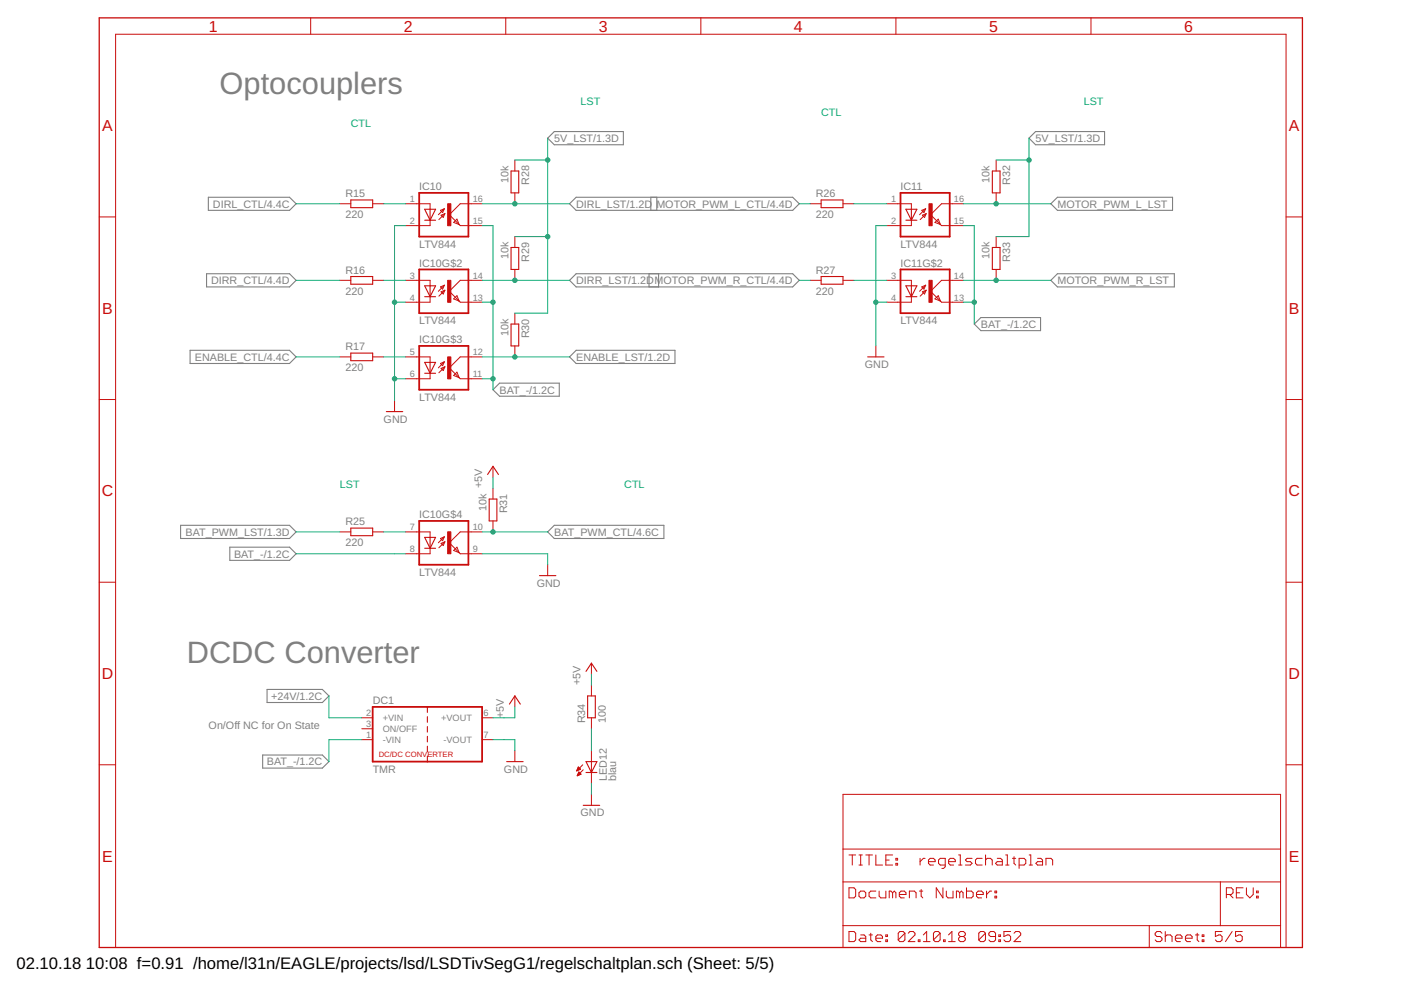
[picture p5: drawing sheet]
<svg xmlns="http://www.w3.org/2000/svg" width="297mm" height="210mm" viewBox="0 0 297 210" stroke-linecap="round" stroke-linejoin="round" font-family="sans-serif">
<g fill="none" stroke="#808080" stroke-width=".23">
<path d="M116.1 29.3l1.4-1.4h14.7v2.8h-14.7zM218.2 29.3l1.4-1.4h14.6v2.8h-14.6zM43.8 58h17.6l1.4 1.4-1.4 1.4h-17.6zM44.2 41.8h17.2l1.4 1.4-1.4 1.4h-17.2zM120.8 43.2l1.4-1.4h45.9l1.4 1.4-1.4 1.4h-45.9zM120.8 59.4l1.4-1.4h45.9l1.4 1.4-1.4 1.4h-45.9zM137.6 58v2.8M138 41.8v2.8M139.3 41.8v2.8M139.6 58v2.8M222.8 43.2l1.4-1.4h24.4v2.8h-24.4zM222.8 59.4l1.4-1.4h24.8v2.8h-24.8z"/>
<path d="M40.3 74.3h21.1l1.4 1.4-1.4 1.4h-21.1zM120.8 75.7l1.4-1.4h20.9v2.8h-20.9zM206.6 68.7l1.4-1.4h12.6v2.8h-12.6zM104.5 82.6l1.4-1.4h12.7v2.8h-12.7zM38.3 111.4h23.1l1.4 1.4-1.4 1.4h-23.1zM48.7 116h12.7l1.4 1.4-1.4 1.4h-12.7zM116.1 112.8l1.4-1.4h23.3v2.8h-23.3zM56.6 146.2h11.7l1.4 1.4-1.4 1.3h-11.7zM55.7 160.1h12.6l1.4 1.4-1.4 1.4h-12.6z"/>
</g>
<g fill="none" stroke="#c90d0c" stroke-width=".21">
<path d="M65.9 3.8v3.5M107.2 3.8v3.5M148.6 3.8v3.5M189.9 3.8v3.5M231.3 3.8v3.5M109.2 33.9v2.4M211.2 33.9v2.4M21 46h3.5M72.1 43.2h2.3M72.1 59.4h2.3M79 43.2h2.3M79 59.4h2.3"/>
<path d="M86 43.2h5.2v1.2M86 59.4h5.2v1.2M91.2 46.7v1.1h-5.2M93.4 44.6l.8-.3-.3 .8zM93.5 45.6l.8-.3-.3 .8zM94.2 44.3l-1.3 1.2M94.3 45.3l-1.3 1.3M96.2 47.2l.7-.7 .4 1.1zM97.3 47.6l.3 .2h4.6M102.2 43.2h-4.6l-2.4 2.3 2.1 2.1M102.2 59.4h-4.6l-2.4 2.4 2.1 2M109.2 40.9v2.3"/>
<path d="M109.2 50.2v2.3M109.2 57.1v2.3M171.8 43.2h2.3M171.8 59.4h2.3M178.7 43.2h2.4M178.7 59.4h2.4M188 43.2h5.2v1.2M188 59.4h5.2v1.2M193.2 46.7v1.1h-5.2M195.4 44.6l.9-.3-.4 .8zM195.6 45.6l.8-.3-.4 .8zM196.3 44.3l-1.3 1.2"/>
<path d="M196.4 45.3l-1.3 1.3M198.2 47.2l.7-.7 .5 1.1zM199.4 47.6l.2 .2h4.7M204.3 43.2h-4.7l-2.3 2.3 2.1 2.1M204.3 59.4h-4.7l-2.3 2.4 2.1 2M211.2 40.9v2.3M211.2 50.2v2.3M211.2 57.1v2.3M272.7 46h3.4M72.1 75.7h2.3M79 75.7h2.3M86 75.7h5.2v1.1"/>
<path d="M91.2 62.9v1.2h-5.2M91.2 79.1v1.2h-5.2M93.4 60.8l.8-.3-.3 .8zM93.4 77.1l.8-.4-.3 .8zM93.5 61.9l.8-.4-.3 .8zM93.5 78.1l.8-.3-.3 .8zM94.2 60.5l-1.3 1.3M94.2 76.7l-1.3 1.3M94.3 61.5l-1.3 1.3M94.3 77.8l-1.3 1.2M96.2 63.4l.7-.7 .4 1.1zM96.2 79.6l.7-.7 .4 1.2z"/>
<path d="M97.3 63.8l.3 .3h4.6M102.2 75.7h-4.6l-2.4 2.3 2.1 2.1M109.2 66.4v2.3M109.2 73.3v2.4M185.7 73.3v2.4M193.2 62.9v1.2h-5.2M195.4 60.8l.9-.3-.4 .8zM195.6 61.9l.8-.4-.4 .8zM196.3 60.5l-1.3 1.3M196.4 61.5l-1.3 1.3M198.2 63.4l.7-.7 .5 1.1zM199.4 63.8l.2 .3h4.7"/>
<path d="M21 84.7h3.5M83.7 84.9v2.4M97.3 80.1l.3 .2h4.6M104.5 98.9v2.3M272.7 84.7h3.4M72.1 112.8h2.3M79 112.8h2.3M86 112.8h5.2v1.1M91.2 116.2v1.2h-5.2M93.4 114.2l.8-.4-.3 .8zM93.5 115.2l.8-.3-.3 .8zM94.2 113.8l-1.3 1.3"/>
<path d="M94.3 114.9l-1.3 1.2M96.9 116l.4 1.2-1.1-.5zM102.2 112.8h-4.6l-2.4 2.3 2.4 2.3h4.6M104.5 103.5v2.3M104.5 110.4v2.4M116.1 119.7v2.3M21 123.4h3.5M272.7 123.4h3.4M76.7 152.2h2.3M76.7 156.8h2.3M76.7 154.5h2.3M102.2 152.2h2.3"/>
<path d="M102.2 156.8h2.3M109.2 147.6v2.3M109.2 159.2v2.3M125.4 140.6v2.3M125.4 145.2v2.4M125.4 152.2v2.3M125.4 159.2v6.9M21 162.2h3.5M122.3 163.4h.1M122.3 163.3h.3M122.4 163.2h.4M122.4 163.1h.7"/>
<path d="M122.4 164.4h.2M122.5 163h.5M122.5 164.3h.4M122.5 162.9h.4M122.5 164.2h.6M122.6 162.8h.2M122.6 164.1h.5M122.6 162.7h.1M122.6 164h.4M122.7 163.9h.2M122.7 163.7h.1M122.7 163.7l.5 .4-.8 .4z"/>
<path d="M123.1 163.1l-.5-.5-.3 .8M123.1 163.1l-.8 .3M123.5 162.2l-1.2 1.2M123.7 163.2l-1.3 1.3M125.4 168.4v2.4M178.7 168.4h92.8v32.5h-92.8zM272.7 162.2h3.4M178.7 187h92.8M178.7 196.3h92.8M178.7 180h92.8M180 188.2h1.1l.3 .4v1.4l-.3 .4h-1.1zM180 197.5h1.1l.3 .4v1.4l-.3 .3h-1.1z"/>
<path d="M180 181.3h1.4M180.7 181.3v2.1M182.1 189.3l.4-.4h.7l.4 .4v.7l-.4 .4h-.7l-.4-.4zM182.1 181.3h.7M182.1 183.4h.7M182.5 198.2h.7l.4 .4v1h-1.1l-.4-.3 .4-.4h1.1M182.5 181.3v2.1M183.6 181.3h1.4M184.3 198.2h.7M184.3 181.3v2.1M184.6 197.9v1.4l.4 .3M185.7 198.9h1.4v-.3l-.3-.4h-.8l-.3 .4v.7l.3 .3h.8"/>
<path d="M185.7 181.3v2.1h1.4M185.7 188.9h-1.1l-.3 .4v.7l.3 .4h1.1M186.4 188.9v1.1l.4 .4h1v-1.5M187.8 199.3h.4v.3h-.4zM187.8 198.2h.4v.4h-.4zM187.8 182.4h.7M189.3 189.3l.3-.4 .3 .4v1.1M189.3 181.3h-1.5v2.1h1.5M189.3 189.3l-.4-.4h-.4v1.5M189.3 189.3v1.1M189.9 182h.4v.4h-.4zM189.9 183h.4v.4h-.4z"/>
<path d="M190.7 189.7h1.4v-.4l-.4-.4h-.7l-.3 .4v.7l.3 .4h.7M191.9 197.9v1.4l-.4 .3h-.7l-.4-.3M191.9 197.9l-.4-.4h-.7l-.4 .4v1.4M191.9 197.9l-1.5 1.4M192.6 197.9l.3-.4h.7l.4 .4v.3l-1.4 1.4h1.4M192.8 190.4v-1.5h1.1l.3 .4v1.1M194.7 199.3h.4v.3h-.4zM194.9 188.9h.7M195.1 182v1.4M195.3 188.6v1.4l.3 .4M195.8 199.6h1.4M195.8 198.2l.7-.7v2.1"/>
<path d="M196.1 182h-.3l-.7 .7M196.8 182.7h1.5v-.3l-.4-.4h-.7l-.4 .4v.6l.4 .4h.7M199.3 197.9v1.4l-.3 .3h-.7l-.4-.3M199.3 197.9l-.3-.4h-.7l-.4 .4v1.4M199.3 197.9l-1.4 1.4M199.9 188.2v2.2l-1.4-2.2v2.2M200 199.3h.4v.3h-.4zM200.4 183.4h-1.1l-.3-.4v-.6l.3-.4h1.1v1.8l-.4 .3h-.3M200.6 188.9v1.1l.4 .4h1.1v-1.5M201.1 199.6h1.4M201.1 198.2l.7-.7v2.1M201.1 182.7h1.4v-.3l-.3-.4h-.7l-.4 .4v.6l.4 .4h.7"/>
<path d="M203.2 181.3h.4v2.1M203.2 183.4h.8M203.5 189.3l-.4-.4h-.3v1.5M203.5 189.3v1.1M203.5 189.3l.3-.4 .4 .4v1.1M203.6 198.6l-.4 .3v.4l.4 .3h.7l.4-.3v-.4l-.4-.3M203.6 198.6l-.4-.4v-.3l.4-.4h.7l.4 .4v.3l-.4 .4M203.6 198.6h.7M204.9 188.2v2.2h1.1l.3-.4v-.7l-.3-.4h-1.1M206.1 182h-1.1l-.3 .4 .3 .3h.7l.4 .3-.4 .4h-1M207 189.7h1.5v-.4l-.4-.4h-.7l-.4 .4v.7l.4 .4h.7M208.2 182h-1l-.4 .4v.6l.4 .4h1"/>
<path d="M208.9 197.9v1.4l-.3 .3h-.7l-.4-.3M208.9 197.9l-.3-.4h-.7l-.4 .4v1.4M208.9 197.9l-1.4 1.4M209 181.3v2.1M209 182.4l.3-.4h.7l.4 .4v1M209.2 188.9v1.5M210.2 188.9h-.3l-.7 .8M210.9 190h.4v.4h-.4zM210.9 188.9h.4v.4h-.4zM211.1 198.6h-1.1l-.3-.4v-.3l.3-.4h.7l.4 .4v1.4l-.4 .3h-.7l-.3-.3M211.4 182h.8l.3 .4v1h-1.1l-.3-.4 .3-.3h1.1M211.8 199.3h.3v.3h-.3z"/>
<path d="M211.8 198.2h.3v.4h-.3zM213.2 181.3h.4v2.1M213.2 183.4h.7M214.3 197.5h-1.4v1.1l.7-.4h.3l.4 .4v.7l-.4 .3h-.7l-.3-.3M214.7 182h.6M215 181.6v1.4l.3 .4M215 197.9l.3-.4h.7l.4 .4v.3l-1.4 1.4h1.4M216.1 183.4h1l.4-.4v-.6l-.4-.4h-1v2.1M218.2 181.3h.3v2.1M218.2 183.4h.7M220 182h.7l.3 .4v1h-1l-.4-.4 .4-.3h1M221.8 183.4v-1.4h1l.4 .4v1"/>
<path d="M243.7 196.3v4.6M246.4 197.9l-.4-.4h-.7l-.4 .4v.3l.4 .4h.7l.4 .3v.4l-.4 .3h-.7l-.4-.3M247.1 198.6l.3-.4h.7l.4 .4v1M247.1 197.5v2.1M249.2 198.9h1.4v-.3l-.3-.4h-.7l-.4 .4v.7l.4 .3h.7M251.3 198.9h1.5v-.3l-.4-.4h-.7l-.4 .4v.7l.4 .3h.7M253.5 198.2h.7M253.8 197.9v1.4l.4 .3M254.9 199.3h.3v.3h-.3zM254.9 198.2h.3v.4h-.3zM258.7 187v9.3M259.1 197.5h-1.4v1.1l.7-.4h.3l.4 .4v.7l-.4 .3h-.7l-.3-.3"/>
<path d="M260 189.7h1.1l.3-.4v-.7l-.3-.4h-1.1v2.2M260.7 189.7l.7 .7M261.2 197.5l-1.4 2.1M262.1 189.3h.7M263.4 197.5h-1.4v1.1l.7-.4h.3l.4 .4v.7l-.4 .3h-.7l-.3-.3M263.6 188.2h-1.5v2.2h1.5M264.3 188.2v1.5l.7 .7 .7-.7v-1.5M266.4 190h.4v.4h-.4zM266.4 188.9h.4v.4h-.4zM24.5 200.9v-193.6h248.2v193.6"/>
</g>
<g fill="none" stroke="#c90d0c" stroke-width=".23">
<path d="M108.4 36.3h1.6v4.6h-1.6zM210.4 36.3h1.6v4.6h-1.6zM74.4 42.4h4.6v1.6h-4.6zM74.4 58.6h4.6v1.7h-4.6zM90 44.4h2.4l-1.2 2.3zM90 46.7h2.4M91.2 44.4v2.3M108.4 52.5h1.6v4.6h-1.6zM174.1 42.4h4.6v1.6h-4.6zM174.1 58.6h4.6v1.7h-4.6zM192.1 46.7h2.3M192.1 44.4h2.3l-1.2 2.3z"/>
<path d="M193.2 44.4v2.3M210.4 52.5h1.6v4.6h-1.6zM74.4 74.9h4.6v1.6h-4.6zM90 60.6h2.4l-1.2 2.3zM90 62.9h2.4M90 76.8h2.4l-1.2 2.3zM90 79.1h2.4M91.2 60.6v2.3M91.2 76.8v2.3M108.4 68.7h1.6v4.6h-1.6zM184 75.7h3.4M192.1 62.9h2.3"/>
<path d="M192.1 60.6h2.3l-1.2 2.3zM193.2 60.6v2.3M81.9 87.3h3.5M74.4 112h4.6v1.6h-4.6zM90 113.9h2.4l-1.2 2.3zM90 116.2h2.4M91.2 113.9v2.3M103.4 100.6l1.1-1.7 1.2 1.7M103.7 105.8h1.6v4.6h-1.6zM114.4 122h3.5M90.6 149.9v1.1M90.6 152v1.1"/>
<path d="M90.6 154.1v1.1M90.6 156.1v1.2M90.6 158.2v1.2M108 149.3l1.2-1.7 1.1 1.7M124.2 142.3l1.2-1.7 1.2 1.7M124.6 147.6h1.6v4.6h-1.6zM90.6 160.3v1.2M107.4 161.5h3.5M123.7 170.8h3.4M124.2 161.5h2.4l-1.2 2.3zM124.2 163.8h2.4"/>
</g>
<path d="M88.9 40.9h10.4v9.3h-10.4zM88.9 57.1h10.4v9.3h-10.4zM190.9 40.9h10.5v9.3h-10.5zM190.9 57.1h10.5v9.3h-10.5zM88.9 73.3h10.4v9.3h-10.4zM88.9 110.4h10.4v9.3h-10.4zM79 149.9h23.2v11.6h-23.2z" fill="none" stroke="#c90d0c" stroke-width=".38"/>
<g fill="#c90d0c" stroke="#c90d0c" stroke-width=".21">
<path d="M94.9 43.2h.7v4.7h-.7z"/>
<path d="M94.9 59.4h.7v4.7h-.7z"/>
<path d="M94.9 75.7h.7v4.6h-.7z"/>
<path d="M94.9 112.8h.7v4.6h-.7z"/>
<path d="M197 43.2h.6v4.7h-.6z"/>
<path d="M197 59.4h.6v4.7h-.6z"/>
</g>
<path d="M21 3.8h255.1v197.1h-255.1z" fill="none" stroke="#c90d0c" stroke-width=".28"/>
<g fill="none" stroke="#0dab76" stroke-width=".21">
<path d="M109.2 33.9h6.9M116.1 29.3v37.1h-6.9M211.2 33.9h7M218.2 29.3v20.9h-7M62.8 43.2h9.3M62.8 59.4h9.3M81.3 43.2h4.7M81.3 59.4h4.7M86 47.8h-2.3v37.1M102.2 43.2h18.6M102.2 59.4h18.6M102.2 47.8h2.3v34.8"/>
<path d="M109.2 50.2h6.9M169.5 43.2h2.3M169.5 59.4h2.3M181.1 43.2h6.9M181.1 59.4h6.9M188 47.8h-2.3v25.5M204.3 43.2h18.5M204.3 59.4h18.5M204.3 47.8h2.3v20.9M62.8 75.7h9.3M81.3 75.7h4.7M83.7 64.1h2.3"/>
<path d="M102.2 75.7h18.6M102.2 64.1h2.3M185.7 64.1h2.3M204.3 64.1h2.3M83.7 80.3h2.3M102.2 80.3h2.3M62.8 112.8h9.3M62.8 117.4h23.2M81.3 112.8h4.7M102.2 112.8h13.9M102.2 117.4h13.9v2.3M104.5 101.2v2.3"/>
<path d="M69.7 147.6v4.6h7M76.7 156.8h-7v4.7M104.5 156.8h4.7v2.4M109.2 149.9v2.3h-4.7M125.4 142.9v2.3M125.4 154.5v4.7M125.4 166.1v2.3"/>
</g>
<g fill="#0dab76" stroke="#0dab76" stroke-width=".21">
<circle cx="109.2" cy="59.4" r=".47"/>
<circle cx="104.5" cy="112.8" r=".47"/>
<circle cx="109.2" cy="43.2" r=".47"/>
<circle cx="211.2" cy="43.2" r=".47"/>
<circle cx="211.2" cy="59.4" r=".47"/>
<circle cx="83.7" cy="64.1" r=".47"/>
<circle cx="83.7" cy="80.3" r=".47"/>
<circle cx="185.7" cy="64.1" r=".47"/>
<circle cx="104.5" cy="80.3" r=".47"/>
<circle cx="104.5" cy="64.1" r=".47"/>
<circle cx="206.6" cy="64.1" r=".47"/>
<circle cx="116.1" cy="33.9" r=".47"/>
<circle cx="116.1" cy="50.2" r=".47"/>
<circle cx="218.2" cy="33.9" r=".47"/>
<circle cx="109.2" cy="75.7" r=".47"/>
</g>
<g font-size="6.5" fill="#808080">
<text x="46.6" y="20">Optocouplers</text>
<text x="39.6" y="140.6">DCDC Converter</text>
</g>
<g font-size="3.5">
<text x="3.5" y="205.4">02.10.18</text>
<text x="18.2" y="205.4">10:08 f=0.91 /home/l31n/EAGLE/projects/lsd/LSDTivSegG1/regelschaltplan.sch (Sheet: 5/5)</text>
</g>
<g font-size="3.4" fill="#c90d0c">
<text x="44.3" y="6.7">1</text>
<text x="85.6" y="6.7">2</text>
<text x="127" y="6.7">3</text>
<text x="168.3" y="6.7">4</text>
<text x="209.7" y="6.7">5</text>
<text x="251.1" y="6.7">6</text>
<text x="21.7" y="27.8">A</text>
<text x="273.3" y="27.8">A</text>
<text x="21.7" y="66.5">B</text>
<text x="273.3" y="66.5">B</text>
<text x="21.6" y="105.3">C</text>
<text x="273.2" y="105.3">C</text>
<text x="21.6" y="144">D</text>
<text x="273.2" y="144">D</text>
<text x="21.7" y="182.7">E</text>
<text x="273.3" y="182.7">E</text>
</g>
<g font-size="2.3" fill="#0dab76">
<text x="123.1" y="22.3">LST</text>
<text x="229.8" y="22.3">LST</text>
<text x="74.4" y="27">CTL</text>
<text x="174.1" y="24.7">CTL</text>
<text x="72.1" y="103.5">LST</text>
<text x="132.4" y="103.5">CTL</text>
</g>
<g font-size="2.3" fill="#808080">
<text x="117.5" y="30.1">5V_LST/1.3D</text>
<text x="219.6" y="30.1">5V_LST/1.3D</text>
<text x="73.2" y="41.8">R15</text>
<text x="88.9" y="40.3">IC10</text>
<text x="107.8" y="38.8" transform="rotate(-90 107.8 38.8)">10k</text>
<text x="112.2" y="39.3" transform="rotate(-90 112.2 39.3)">R28</text>
<text x="172.9" y="41.8">R26</text>
<text x="190.9" y="40.3">IC11</text>
<text x="209.8" y="38.8" transform="rotate(-90 209.8 38.8)">10k</text>
<text x="214.2" y="39.3" transform="rotate(-90 214.2 39.3)">R32</text>
<text x="45.1" y="44">DIRL_CTL/4.4C</text>
<text x="73.2" y="46.2">220</text>
<text x="122.2" y="44">DIRL_LST/1.2D</text>
<text x="139.2" y="44">MOTOR_PWM_L_CTL/4.4D</text>
<text x="172.9" y="46.2">220</text>
<text x="224.2" y="44">MOTOR_PWM_L_LST</text>
<text x="88.9" y="52.5">LTV844</text>
<text x="190.9" y="52.5">LTV844</text>
<text x="73.2" y="58.1">R16</text>
<text x="88.9" y="56.5">IC10G$2</text>
<text x="107.8" y="55" transform="rotate(-90 107.8 55)">10k</text>
<text x="112.2" y="55.5" transform="rotate(-90 112.2 55.5)">R29</text>
<text x="172.9" y="58.1">R27</text>
<text x="190.9" y="56.5">IC11G$2</text>
<text x="209.8" y="55" transform="rotate(-90 209.8 55)">10k</text>
<text x="214.2" y="55.5" transform="rotate(-90 214.2 55.5)">R33</text>
<text x="44.8" y="60.3">DIRR_CTL/4.4D</text>
<text x="73.2" y="62.5">220</text>
<text x="122.2" y="60.3">DIRR_LST/1.2DMOTOR_PWM_R_CTL/4.4D</text>
<text x="172.9" y="62.5">220</text>
<text x="224.2" y="60.3">MOTOR_PWM_R_LST</text>
<text x="88.9" y="68.7">LTV844</text>
<text x="107.8" y="71.2" transform="rotate(-90 107.8 71.2)">10k</text>
<text x="112.2" y="71.7" transform="rotate(-90 112.2 71.7)">R30</text>
<text x="190.9" y="68.7">LTV844</text>
<text x="208" y="69.5">BAT_-/1.2C</text>
<text x="41.3" y="76.5">ENABLE_CTL/4.4C</text>
<text x="73.2" y="74.3">R17</text>
<text x="88.9" y="72.8">IC10G$3</text>
<text x="122.2" y="76.5">ENABLE_LST/1.2D</text>
<text x="183.4" y="78">GND</text>
<text x="73.2" y="78.7">220</text>
<text x="105.9" y="83.4">BAT_-/1.2C</text>
<text x="81.3" y="89.6">GND</text>
<text x="88.9" y="84.9">LTV844</text>
<text x="102.2" y="103.5" transform="rotate(-90 102.2 103.5)">+5V</text>
<text x="39.3" y="113.6">BAT_PWM_LST/1.3D</text>
<text x="73.2" y="111.4">R25</text>
<text x="88.9" y="109.9">IC10G$4</text>
<text x="103.1" y="108.3" transform="rotate(-90 103.1 108.3)">10k</text>
<text x="107.5" y="108.8" transform="rotate(-90 107.5 108.8)">R31</text>
<text x="117.5" y="113.6">BAT_PWM_CTL/4.6C</text>
<text x="49.6" y="118.2">BAT_-/1.2C</text>
<text x="73.2" y="115.8">220</text>
<text x="88.9" y="122">LTV844</text>
<text x="113.8" y="124.4">GND</text>
<text x="57.5" y="148.4">+24V/1.2C</text>
<text x="79" y="149.3">DC1</text>
<text x="123.1" y="145.2" transform="rotate(-90 123.1 145.2)">+5V</text>
<text x="44.2" y="154.5">On/Off NC for On State</text>
<text x="106.8" y="152.2" transform="rotate(-90 106.8 152.2)">+5V</text>
<text x="124" y="153.4" transform="rotate(-90 124 153.4)">R34</text>
<text x="128.4" y="153.4" transform="rotate(-90 128.4 153.4)">100</text>
<text x="56.6" y="162.3">BAT_-/1.2C</text>
<text x="79" y="163.8">TMR</text>
<text x="106.8" y="163.8">GND</text>
<text x="128.6" y="165.6" transform="rotate(-90 128.6 165.6)">LED12</text>
<text x="130.6" y="165.6" transform="rotate(-90 130.6 165.6)">blau</text>
<text x="123.1" y="173.1">GND</text>
</g>
<g font-size="1.9" fill="#808080">
<text x="86.9" y="42.9">1</text>
<text x="86.9" y="47.5">2</text>
<text x="100.2" y="47.5">15</text>
<text x="100.2" y="42.9">16</text>
<text x="188.9" y="42.9">1</text>
<text x="188.9" y="47.5">2</text>
<text x="202.3" y="47.5">15</text>
<text x="202.3" y="42.9">16</text>
<text x="86.9" y="59.1">3</text>
<text x="100.2" y="59.1">14</text>
<text x="188.9" y="59.1">3</text>
<text x="202.3" y="59.1">14</text>
<text x="86.9" y="63.8">4</text>
<text x="100.2" y="63.8">13</text>
<text x="188.9" y="63.8">4</text>
<text x="202.3" y="63.8">13</text>
<text x="86.9" y="75.3">5</text>
<text x="100.2" y="75.3">12</text>
<text x="86.9" y="80">6</text>
<text x="100.2" y="80">11</text>
<text x="86.9" y="112.4">7</text>
<text x="100.2" y="112.4">10</text>
<text x="86.9" y="117.1">8</text>
<text x="100.2" y="117.1">9</text>
<text x="77.6" y="151.9">2</text>
<text x="77.6" y="154.2">3</text>
<text x="81.2" y="152.9">+VIN</text>
<text x="81.2" y="155.2">ON/OFF</text>
<text x="93.5" y="152.9">+VOUT</text>
<text x="102.5" y="151.9">6</text>
<text x="77.6" y="156.5">1</text>
<text x="81.2" y="157.5">-VIN</text>
<text x="94" y="157.5">-VOUT</text>
<text x="102.5" y="156.5">7</text>
</g>
<text font-size="1.6" fill="#c90d0c" x="80.3" y="160.5">DC/DC CONVERTER</text>
</svg>
